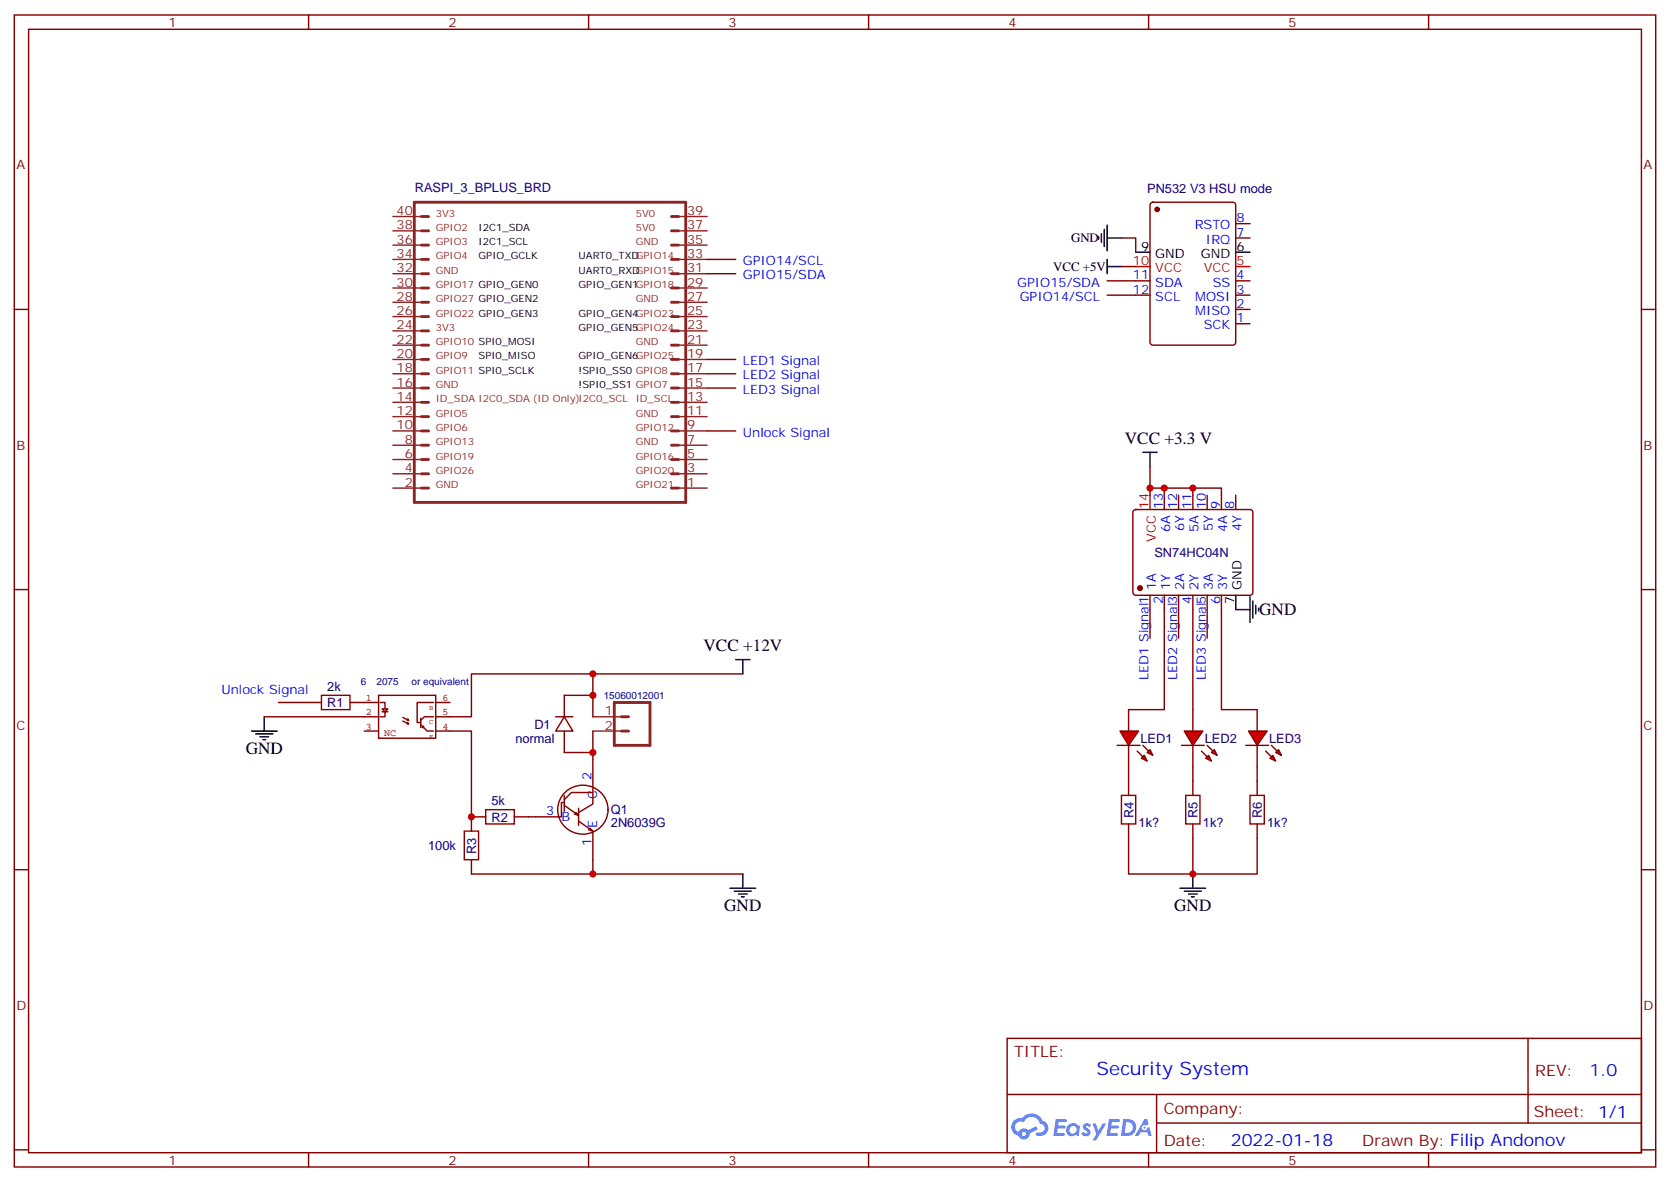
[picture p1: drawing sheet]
<svg xmlns="http://www.w3.org/2000/svg" width="412mm" height="292mm" viewBox="0 0 412 292" stroke-linecap="round" stroke-linejoin="round" font-family="sans-serif">
<g fill="none" stroke="#870000" stroke-width=".35">
<path d="M3.5 3.7h405.4v284.3h-405.4zM7.1 7.2h398.2v277.3h-398.2zM76.2 3.7v3.5M145.3 3.7v3.5M214.5 3.7v3.5M283.6 3.7v3.5M352.8 3.7v3.5M3.5 76.4h3.6M405.3 76.4h3.6M3.5 145.5h3.6M405.3 145.5h3.6M3.5 214.7h3.6"/>
<path d="M405.3 214.7h3.6M248.7 256.3h156.6v28.2h-156.6zM377.3 256.3v20.9M248.7 270.1h156.5M285.6 277.2h119.6M285.6 270.1v14.2M3.5 283.8h3.6M76.2 284.5v3.5M145.3 284.5v3.5M214.5 284.5v3.5M283.6 284.5v3.5M352.8 284.5v3.5"/>
<path d="M405.3 283.8h3.6"/>
</g>
<g fill="#5487ff">
<path d="M267.7 277.5a1.22 1.22 0 0 1 1.7 .2l-.4 .6a.47 .47 0 0 0-.3-.4 .47 .47 0 0 0-.5 .2v.1a1.3 1.3 0 0 1 1 1.7 1.39 1.39 0 0 1-2.2 0l.5-.6 .7 .5a.29 .29 0 0 0 .3-.3 .29 .29 0 0 0-.2-.3 1.04 1.04 0 0 1-.6-1.7z"/>
<path d="M260.7 276.2h2.4a.37 .37 0 0 1 .3 .4 .37 .37 0 0 1-.3 .4h-1.7l-.1 .8h1.5l.3 .4-.3 .4h-1.6l-.2 1.1 1.6-.1a.36 .36 0 0 1 .3 .4 .36 .36 0 0 1-.3 .4h-2.5z"/>
<path d="M273.8 276.2h2.4a.37 .37 0 0 1 .4 .4 .37 .37 0 0 1-.4 .4h-1.6l-.2 .8h1.6l.3 .4-.4 .4-1.6-.1-.1 1.1h1.5a.36 .36 0 0 1 .4 .4 .36 .36 0 0 1-.4 .4h-2.4z"/>
<path d="M282.6 276.2h.7l.3 1.3-.6 .3a.69 .69 0 0 0-1 .3 .69 .69 0 0 0 .4 .9 .69 .69 0 0 0 .9-.6l.5-.2 .6 2.2h-.8l-.2-.9h-1.8l-.5 .9h-.8z"/>
<path d="M269.8 277.3h.8l.6 1.8 1.1-1.8h.9l-2.6 4.2h-.8l.9-1.5z"/>
<path d="M277.4 276.2l-.6 4.2h1.3a2.11 2.11 0 0 0 2.5-2.1 2.11 2.11 0 0 0-2.5-2.1zM278.1 277a1.39 1.39 0 0 1 1.7 1.4 1.39 1.39 0 0 1-1.8 1.2h-.3z"/>
<path d="M263.7 277.8a1.47 1.47 0 0 0-.1 2.1 1.47 1.47 0 0 0 2.1 .1l.7 .4 .3-2.3-.2-.3h-.4a1.49 1.49 0 0 0-2.4 0zM264.4 278.2a.92 .92 0 0 1 1.5 .5 .92 .92 0 0 1-1.3 1.1 .9 .9 0 0 1-.2-1.6z"/>
<path d="M250.4 276.6a2.18 2.18 0 0 0 1.1 3.7 1.44 1.44 0 0 0 1.6 .9 1.44 1.44 0 0 0 1.2-1.4l2-1.1-.5-.7-1.9 1a1.47 1.47 0 0 0-2.4 .4 1.39 1.39 0 0 1-.7-1.9 1.39 1.39 0 0 1 2-.5 2.12 2.12 0 0 1 2.2-1.3 2.12 2.12 0 0 1 1.9 1.7 1.07 1.07 0 0 1 1.1 1 1.07 1.07 0 0 1-1 1.1h-.7a.43 .43 0 0 0-.5 .4 .43 .43 0 0 0 .4 .5 1.98 1.98 0 0 0 2.5-1.2 1.98 1.98 0 0 0-1.2-2.6 2.98 2.98 0 0 0-5.1-.6l-1.1 .1zM252.3 279.9a.55 .55 0 0 1 1.1 0 .55 .55 0 0 1-1.1 0z"/>
<circle cx="282.6" cy="278.3" r=".26"/>
</g>
<g fill="none" stroke="#8c2424" stroke-width=".71">
<path d="M102.3 49.9h67v74.1h-67zM104.1 57h1.7M104.1 53.4h1.7M165.8 57h1.8M165.8 53.4h1.8M104.1 78.1h1.7M104.1 71.1h1.7M104.1 74.6h1.7M104.1 64h1.7M104.1 67.6h1.7M104.1 60.5h1.7M165.8 78.1h1.8"/>
<path d="M165.8 71.1h1.8M165.8 74.6h1.8M165.8 64h1.8M165.8 67.6h1.8M165.8 60.5h1.8M104.1 95.8h1.7M104.1 99.3h1.7M104.1 88.7h1.7M104.1 92.3h1.7M104.1 81.7h1.7M104.1 85.2h1.7M165.8 95.8h1.8"/>
<path d="M165.8 99.3h1.8M165.8 88.7h1.8M165.8 92.3h1.8M165.8 81.7h1.8M165.8 85.2h1.8M104.1 113.4h1.7M104.1 116.9h1.7M104.1 106.4h1.7M104.1 109.9h1.7M104.1 102.8h1.7M165.8 113.4h1.8M165.8 116.9h1.8"/>
<path d="M165.8 106.4h1.8M165.8 109.9h1.8M165.8 102.8h1.8M104.1 120.5h1.7M165.8 120.5h1.8M151.7 173.4h8.8v10.6h-8.8zM153.5 176.9h1.7M153.5 180.4h1.7"/>
</g>
<g fill="none" stroke="#8c2424" stroke-width=".35">
<path d="M97 57h7.1M97 53.4h7.1M167.6 57h7M167.6 53.4h7M97 78.1h7.1M97 74.6h7.1M97 71.1h7.1M97 67.6h7.1M97 64h7.1M97 60.5h7.1M167.6 78.1h7M167.6 74.6h7"/>
<path d="M167.6 71.1h7M167.6 67.6h7M167.6 64h7M167.6 60.5h7M97 99.3h7.1M97 95.8h7.1M97 92.3h7.1M97 88.7h7.1M97 85.2h7.1M97 81.7h7.1M167.6 99.3h7M167.6 95.8h7"/>
<path d="M167.6 92.3h7M167.6 88.7h7M167.6 85.2h7M167.6 81.7h7M97 116.9h7.1M97 113.4h7.1M97 109.9h7.1M97 106.4h7.1M97 102.8h7.1M167.6 116.9h7M167.6 113.4h7M167.6 109.9h7"/>
<path d="M167.6 106.4h7M167.6 102.8h7M97 120.5h7.1M167.6 120.5h7M146.4 176.9h7.1M146.4 180.4h7.1"/>
</g>
<g fill="none" stroke="#870000" stroke-width=".35">
<path d="M276.9 58.7h3.6v3.6M284.2 50.1l.5-.2h19.7a.71 .71 0 0 1 .8 .7v33.9a.76 .76 0 0 1-.8 .7h-19.7a.76 .76 0 0 1-.7-.7v-33.9zM305.2 58.7h3.5M305.2 55.2h3.5M276.9 65.8h3.6M280.5 69.3h3.5M280.5 72.8h3.5M305.2 69.3h3.5M305.2 72.8h3.5M305.2 79.9h3.5M305.2 76.4h3.5M174.6 106.4h7.1"/>
<path d="M65.3 176.9h24.7M68.8 173.4h10.6M86.4 173.4h3.6M137.2 176.9h4.3M139.3 176.9l2.2 3.5h-4.3zM139.3 171.6v5.3M139.3 198.1h-.7v3.5h-11.6M139.3 198.8l3.6 2.5-.7-.7M139.3 180.4v5.3M139.3 196.3v3.9M139.5 195.6a6.1 6.1 0 0 1 9.6 .9 6.1 6.1 0 0 1-3.2 9.1 6.1 6.1 0 0 1-7.2-2.5 6.1 6.1 0 0 1 .8-7.5zM142.9 199.5v4.2"/>
<path d="M146.4 194.6v3.8l-3.5 2.2M146.4 195.6h-5.3l-1.8 1.8M146.4 187.5v6.7M116.4 212.2v3.5M119.9 201.6h-3.5v3.5M141.8 200.9l1.1 .4M142.9 202.7l3.5 2.4-.7-.7M145.3 204.8l1.1 .3v7.1"/>
</g>
<circle cx="285.7" cy="51.7" r=".53" fill="#870000" stroke="#870000" stroke-width=".35"/>
<g fill="none" stroke="#000" stroke-width=".35">
<path d="M271.3 58.4v.7M272 57.7v2.1M272.7 56.6v4.3M273.4 55.6v6.3M273.4 58.7h3.5M273.4 65.8h3.5M273.4 64v3.6M280.5 62.3h3.5M305.2 62.3h3.5M282.2 111.7h3.6M284 111.7v3.5M65.3 176.9v3.5"/>
<path d="M181.7 162.8h3.5M183.4 162.8v3.5M62.1 180.4h6.3M63.1 181.2h4.3M64.2 181.9h2.1M64.9 182.6h.7M180.3 219.3h6.3M181.3 220h4.3M183.4 215.7v3.6M291.4 219.3h6.3M292.5 220h4.2M294.6 215.7v3.6"/>
<path d="M182.4 220.7h2.1M183.1 221.4h.7M293.5 220.7h2.1M294.2 221.4h.7"/>
</g>
<path d="M280.5 65.8h3.5M305.2 65.8h3.5" fill="none" stroke="#f00" stroke-width=".35"/>
<g fill="none" stroke="#850000" stroke-width=".35">
<path d="M90 173.4h3.5M90 176.9h3.5M93.5 171.6h14.1v10.6h-14.1zM93.8 173.4h1.3v1.6M94.4 175.7h1.4M94.4 175h1.4l-.7 .7zM95.1 175.7v1.2h-1.3M99.5 177.1l1.4 .7M99.5 178l1.4 .7-.2-.4M100.5 178.7h.4M100.5 177.8h.4M100.7 177.4l.2 .4"/>
<path d="M103.9 177.3v2.3M103.9 178.9l.7 .7h-.4M104.6 179.2v.4l.9 .8h1.6M107.1 176.9h-2.3l-.9 .9M107.1 173.4h-4.1v4.9h.9M107.6 173.4h3.5M107.6 176.9h3.5M90 180.4h3.5M107.6 180.4h3.5"/>
</g>
<path d="M79.4 171.6h7v3.6h-7zM119.9 199.8h7.1v3.6h-7.1zM114.7 205.1h3.5v7.1h-3.5z" fill="none" stroke="#a10000" stroke-width=".35"/>
<path d="M111.1 176.9h5.3v-10.6h30v10.6M139.3 171.6h7.1M146.4 166.3h37M111.1 180.4h5.3v21.2M139.3 185.7h7.1M146.4 180.4v7.1M116.4 215.7h67M146.4 212.2v3.5" fill="none" stroke="#800000" stroke-width=".35"/>
<g fill="#f00" stroke="#870000" stroke-width=".35">
<path d="M276.6 180.4h4.6l-2.5 3.6z"/>
<path d="M275.9 184h5.6z"/>
</g>
<g fill="#870000" stroke="#870000" stroke-width=".35">
<path d="M282.2 184l1.4 1.4z"/>
<path d="M280.8 185.4l1.4 1.4z"/>
</g>
<g fill="#f00" stroke="#870000" stroke-width=".35">
<path d="M283.3 185.7l.7-.7 .7 1.4z"/>
<path d="M281.9 187.1l.7-.7 .7 1.5z"/>
</g>
<path d="M278.7 175.2v5.2M278.7 184v5.3" fill="none" stroke="#870000" stroke-width=".35"/>
<g fill="#f00" stroke="#870000" stroke-width=".35">
<path d="M292.5 180.4h4.5l-2.4 3.6z"/>
<path d="M291.7 184h5.7z"/>
</g>
<g fill="#870000" stroke="#870000" stroke-width=".35">
<path d="M298.1 184l1.4 1.4z"/>
<path d="M296.7 185.4l1.4 1.4z"/>
</g>
<g fill="#f00" stroke="#870000" stroke-width=".35">
<path d="M299.2 185.7l.7-.7 .7 1.4z"/>
<path d="M297.7 187.1l.7-.7 .8 1.5z"/>
</g>
<path d="M294.6 175.2v5.2M294.6 184v5.3" fill="none" stroke="#870000" stroke-width=".35"/>
<g fill="#f00" stroke="#870000" stroke-width=".35">
<path d="M308.3 180.4h4.6l-2.5 3.6z"/>
<path d="M307.6 184h5.7z"/>
</g>
<g fill="#870000" stroke="#870000" stroke-width=".35">
<path d="M314 184l1.4 1.4z"/>
<path d="M312.6 185.4l1.4 1.4z"/>
</g>
<g fill="#f00" stroke="#870000" stroke-width=".35">
<path d="M315 185.7l.7-.7 .7 1.4z"/>
<path d="M313.6 187.1l.7-.7 .7 1.5z"/>
</g>
<g fill="none" stroke="#870000" stroke-width=".35">
<path d="M174.6 64h7.1M174.6 67.6h7.1M273.4 69.3h7.1M273.4 72.8h7.1M174.6 95.8h7.1M174.6 92.3h7.1M174.6 88.7h7.1M284 115.2v7M280 126l.5-.2h28.2a.71 .71 0 0 1 .7 .7v19.7a.76 .76 0 0 1-.7 .7h-28.2a.76 .76 0 0 1-.7-.7v-19.7zM284 120.5h3.5v5.3M287.5 120.5h7.1v5.3M291 122.2v3.6"/>
<path d="M294.6 120.5h7v5.3M298.1 122.2v3.6M305.2 122.2v3.6M284 146.9v10.6M287.5 146.9v28.3h-8.8M291 146.9v10.6M294.6 146.9v28.3M298.1 146.9v10.6M301.6 146.9v28.3h8.8v5.2M278.7 189.3v7M294.6 189.3v7M310.4 184v12.3"/>
<path d="M278.7 203.4v12.3h15.9v-12.3M310.4 203.4v12.3h-15.8"/>
</g>
<path d="M276.9 196.3h3.6v7.1h-3.6zM292.8 196.3h3.5v7.1h-3.5zM308.7 196.3h3.5v7.1h-3.5z" fill="none" stroke="#a10000" stroke-width=".35"/>
<circle cx="281.5" cy="145.2" r=".53" fill="#870000" stroke="#870000" stroke-width=".35"/>
<path d="M305.2 146.9v3.6h3.5M308.7 147.3v6.3M309.4 148.3v4.3M310.1 149.4v2.1M310.8 150.1v.7" fill="none" stroke="#000" stroke-width=".35"/>
<path d="M284 122.2v3.6" fill="none" stroke="#f00" stroke-width=".35"/>
<g fill="#c00">
<circle cx="146.4" cy="166.3" r=".88"/>
<circle cx="146.4" cy="185.7" r=".88"/>
<circle cx="146.4" cy="171.6" r=".88"/>
<circle cx="116.4" cy="201.6" r=".88"/>
<circle cx="146.4" cy="215.7" r=".88"/>
<circle cx="294.6" cy="215.7" r=".88"/>
<circle cx="284" cy="120.5" r=".88"/>
<circle cx="287.5" cy="120.5" r=".88"/>
<circle cx="294.6" cy="120.5" r=".88"/>
</g>
<text font-size="4.6" fill="#00f" x="270.8" y="265.3">Security System</text>
<g font-size="4.2">
<text x="277.8" y="109.5">VCC +3.3 V</text>
<text x="311" y="151.9">GND</text>
<text x="173.8" y="160.7">VCC +12V</text>
<text x="60.7" y="186.1">GND</text>
<text x="178.9" y="224.9">GND</text>
<text x="290" y="224.9">GND</text>
</g>
<g font-size="4.2" fill="#00f">
<text x="392.5" y="265.6">1.0</text>
<text x="304" y="282.9">2022-01-18</text>
</g>
<g font-size="3.9" fill="#800">
<text x="250.5" y="260.9">TITLE:</text>
<text x="379.1" y="265.6">REV:</text>
<text x="287.4" y="275.1">Company:</text>
<text x="378.7" y="275.7">Sheet: 1/1</text>
<text x="287.4" y="282.8">Date:</text>
<text x="336.4" y="282.8">Drawn By: Filip Andonov</text>
</g>
<g font-size="3.2" fill="#800">
<text x="41.6" y="6.7">1</text>
<text x="110.8" y="6.7">2</text>
<text x="179.9" y="6.7">3</text>
<text x="249.1" y="6.7">4</text>
<text x="318.2" y="6.7">5</text>
<text x="4.1" y="41.8">A</text>
<text x="405.9" y="41.8">A</text>
<text x="4.1" y="110.9">B</text>
<text x="405.9" y="110.9">B</text>
<text x="4.1" y="180.1">C</text>
<text x="405.9" y="180.1">C</text>
<text x="4.1" y="249.2">D</text>
<text x="405.9" y="249.2">D</text>
<text x="41.6" y="287.5">1</text>
<text x="110.8" y="287.5">2</text>
<text x="179.9" y="287.5">3</text>
<text x="249.1" y="287.5">4</text>
<text x="318.2" y="287.5">5</text>
</g>
<g font-size="3.2" fill="#000080">
<text x="102.4" y="47.4">RASPI_3_BPLUS_BRD</text>
<text x="283.3" y="47.6">PN532 V3 HSU mode</text>
<text x="285.1" y="137.5">SN74HC04N</text>
<text x="80.8" y="170.6">2k</text>
<text x="80.8" y="174.6">R1</text>
<text x="132" y="179.9">D1</text>
<text x="127.3" y="183.4">normal</text>
<text x="281.6" y="183.4">LED1</text>
<text x="297.5" y="183.4">LED2</text>
<text x="313.4" y="183.4">LED3</text>
<text x="121.4" y="198.8">5k</text>
<text x="121.4" y="202.8">R2</text>
<text x="150.9" y="201">Q1</text>
<text x="279.9" y="201.9" transform="rotate(-90 279.9 201.9)">R4</text>
<text x="295.8" y="202" transform="rotate(-90 295.8 202)">R5</text>
<text x="311.6" y="202" transform="rotate(-90 311.6 202)">R6</text>
<text x="105.7" y="209.8">100k</text>
<text x="150.9" y="204.2">2N6039G</text>
<text x="281.2" y="204.2">1k?</text>
<text x="297" y="204.2">1k?</text>
<text x="312.9" y="204.2">1k?</text>
<text x="117.6" y="210.8" transform="rotate(-90 117.6 210.8)">R3</text>
</g>
<g font-size="3.2" fill="#8d2323">
<text x="97.9" y="53.1">40</text>
<text x="169.7" y="53.1">39</text>
<text x="97.9" y="56.6">38</text>
<text x="169.7" y="56.6">37</text>
<text x="97.9" y="63.7">34</text>
<text x="97.9" y="60.1">36</text>
<text x="169.7" y="63.7">33</text>
<text x="169.7" y="60.1">35</text>
<text x="97.9" y="70.7">30</text>
<text x="97.9" y="67.2">32</text>
<text x="169.7" y="70.7">29</text>
<text x="169.7" y="67.2">31</text>
<text x="97.9" y="77.8">26</text>
<text x="97.9" y="74.3">28</text>
<text x="169.7" y="77.8">25</text>
<text x="169.7" y="74.3">27</text>
<text x="97.9" y="81.3">24</text>
<text x="169.7" y="81.3">23</text>
<text x="97.9" y="88.4">20</text>
<text x="97.9" y="84.8">22</text>
<text x="169.7" y="88.4">19</text>
<text x="169.7" y="84.8">21</text>
<text x="97.9" y="95.4">16</text>
<text x="97.9" y="91.9">18</text>
<text x="169.7" y="95.4">15</text>
<text x="169.7" y="91.9">17</text>
<text x="97.9" y="99">14</text>
<text x="169.7" y="99">13</text>
<text x="97.9" y="106">10</text>
<text x="97.9" y="102.5">12</text>
<text x="169.7" y="106">9</text>
<text x="169.7" y="102.5">11</text>
<text x="99.9" y="113.1">6</text>
<text x="99.9" y="109.5">8</text>
<text x="169.7" y="113.1">5</text>
<text x="169.7" y="109.5">7</text>
<text x="99.9" y="116.6">4</text>
<text x="169.7" y="116.6">3</text>
<text x="99.9" y="120.1">2</text>
<text x="169.7" y="120.1">1</text>
<text x="149.3" y="176.6">1</text>
<text x="149.3" y="180.1">2</text>
</g>
<g font-size="3.2">
<text x="264.5" y="59.8">GND</text>
<text x="281.8" y="61.9">9</text>
<text x="285.3" y="63.7">GND</text>
<text x="296.6" y="63.7">GND</text>
<text x="305.3" y="61.9">6</text>
<text x="260.1" y="66.8">VCC +5V</text>
<text x="304.8" y="149.1" transform="rotate(-90 304.8 149.1)">7</text>
<text x="306.6" y="145.6" transform="rotate(-90 306.6 145.6)">GND</text>
</g>
<g font-size="3.2" fill="#00f">
<text x="295" y="56.6">RSTO</text>
<text x="305.3" y="58.4">7</text>
<text x="305.3" y="54.9">8</text>
<text x="183.4" y="65.4">GPIO14/SCL</text>
<text x="297.8" y="60.1">IRQ</text>
<text x="183.4" y="69">GPIO15/SDA</text>
<text x="251.2" y="70.7">GPIO15/SDA</text>
<text x="279.8" y="69">11</text>
<text x="285.3" y="70.7">SDA</text>
<text x="299.5" y="70.7">SS</text>
<text x="305.3" y="69">4</text>
<text x="251.8" y="74.3">GPIO14/SCL</text>
<text x="279.8" y="72.5">12</text>
<text x="285.3" y="74.3">SCL</text>
<text x="295.2" y="77.8">MISO</text>
<text x="295.2" y="74.3">MOSI</text>
<text x="305.3" y="76">2</text>
<text x="305.3" y="72.5">3</text>
<text x="297.3" y="81.3">SCK</text>
<text x="305.3" y="79.6">1</text>
<text x="183.4" y="93.7">LED2 Signal</text>
<text x="183.4" y="90.1">LED1 Signal</text>
<text x="183.4" y="97.2">LED3 Signal</text>
<text x="183.4" y="107.8">Unlock Signal</text>
<text x="287.2" y="125.6" transform="rotate(-90 287.2 125.6)">13</text>
<text x="290.7" y="125.6" transform="rotate(-90 290.7 125.6)">12</text>
<text x="294.2" y="125.6" transform="rotate(-90 294.2 125.6)">11</text>
<text x="297.7" y="125.6" transform="rotate(-90 297.7 125.6)">10</text>
<text x="301.3" y="125.6" transform="rotate(-90 301.3 125.6)">9</text>
<text x="304.8" y="125.6" transform="rotate(-90 304.8 125.6)">8</text>
<text x="288.9" y="131.3" transform="rotate(-90 288.9 131.3)">6A</text>
<text x="292.5" y="131" transform="rotate(-90 292.5 131)">6Y</text>
<text x="296" y="131.3" transform="rotate(-90 296 131.3)">5A</text>
<text x="299.5" y="131" transform="rotate(-90 299.5 131)">5Y</text>
<text x="303" y="131.3" transform="rotate(-90 303 131.3)">4A</text>
<text x="306.6" y="131" transform="rotate(-90 306.6 131)">4Y</text>
<text x="285.4" y="145.6" transform="rotate(-90 285.4 145.6)">1A</text>
<text x="287.2" y="149.1" transform="rotate(-90 287.2 149.1)">2</text>
<text x="288.9" y="145.6" transform="rotate(-90 288.9 145.6)">1Y</text>
<text x="292.5" y="145.6" transform="rotate(-90 292.5 145.6)">2A</text>
<text x="294.2" y="149.1" transform="rotate(-90 294.2 149.1)">4</text>
<text x="296" y="145.6" transform="rotate(-90 296 145.6)">2Y</text>
<text x="299.5" y="145.6" transform="rotate(-90 299.5 145.6)">3A</text>
<text x="301.3" y="149.1" transform="rotate(-90 301.3 149.1)">6</text>
<text x="303" y="145.6" transform="rotate(-90 303 145.6)">3Y</text>
<text x="283.6" y="167.8" transform="rotate(-90 283.6 167.8)">LED1 Signal1</text>
<text x="290.7" y="167.8" transform="rotate(-90 290.7 167.8)">LED2 Signal3</text>
<text x="297.7" y="167.8" transform="rotate(-90 297.7 167.8)">LED3 Signal5</text>
<text x="54.7" y="171.3">Unlock Signal</text>
<text x="146" y="192.4" transform="rotate(-90 146 192.4)">2</text>
<text x="147.5" y="197.1" transform="rotate(-90 147.5 197.1)">C</text>
<text x="134.9" y="201.3">3</text>
<text x="138.6" y="202.7">B</text>
<text x="146" y="208.9" transform="rotate(-90 146 208.9)">1</text>
<text x="147.5" y="204.4" transform="rotate(-90 147.5 204.4)">E</text>
</g>
<g font-size="3.2" fill="#f00">
<text x="279.8" y="65.4">10</text>
<text x="305.3" y="65.4">5</text>
<text x="285.3" y="67.2">VCC</text>
<text x="297.2" y="67.2">VCC</text>
<text x="283.6" y="125.6" transform="rotate(-90 283.6 125.6)">14</text>
<text x="285.4" y="133.7" transform="rotate(-90 285.4 133.7)">VCC</text>
</g>
<g font-size="2.5" fill="#8d2323">
<text x="107.6" y="53.4">3V3</text>
<text x="157" y="53.4">5V0</text>
<text x="107.6" y="57">GPIO2</text>
<text x="157" y="57">5V0</text>
<text x="107.6" y="60.5">GPIO3</text>
<text x="107.6" y="64">GPIO4</text>
<text x="157" y="60.5">GND</text>
<text x="107.6" y="67.6">GND</text>
<text x="107.6" y="71.1">GPIO17 GPIO_GEN0</text>
<text x="107.6" y="74.6">GPIO27 GPIO_GEN2</text>
<text x="157" y="74.6">GND</text>
<text x="107.6" y="78.1">GPIO22 GPIO_GEN3</text>
<text x="107.6" y="81.7">3V3</text>
<text x="107.6" y="85.2">GPIO10 SPI0_MOSI</text>
<text x="107.6" y="88.7">GPIO9</text>
<text x="157" y="85.2">GND</text>
<text x="107.6" y="92.3">GPIO11 SPI0_SCLK</text>
<text x="107.6" y="95.8">GND</text>
<text x="107.6" y="99.3">ID_SDA I2C0_SDA (ID Only)I2C0_SCL</text>
<text x="157" y="99.3">ID_SCL</text>
<text x="107.6" y="102.8">GPIO5</text>
<text x="107.6" y="106.4">GPIO6</text>
<text x="157" y="102.8">GND</text>
<text x="157" y="106.4">GPIO12</text>
<text x="107.6" y="109.9">GPIO13</text>
<text x="107.6" y="113.4">GPIO19</text>
<text x="157" y="109.9">GND</text>
<text x="157" y="113.4">GPIO16</text>
<text x="107.6" y="116.9">GPIO26</text>
<text x="157" y="116.9">GPIO20</text>
<text x="107.6" y="120.5">GND</text>
<text x="157" y="120.5">GPIO21</text>
</g>
<g font-size="2.5">
<text x="118.2" y="57">I2C1_SDA</text>
<text x="118.2" y="60.5">I2C1_SCL</text>
<text x="118.2" y="64">GPIO_GCLK</text>
<text x="142.9" y="64">UART0_TXDGPIO14</text>
<text x="142.9" y="67.6">UART0_RXDGPIO15</text>
<text x="142.9" y="71.1">GPIO_GEN1GPIO18</text>
<text x="142.9" y="78.1">GPIO_GEN4GPIO23</text>
<text x="142.9" y="81.7">GPIO_GEN5GPIO24</text>
<text x="118.2" y="88.7">SPI0_MISO</text>
<text x="142.9" y="88.7">GPIO_GEN6GPIO25</text>
<text x="142.9" y="92.3">!SPI0_SS0 GPIO8</text>
<text x="142.9" y="95.8">!SPI0_SS1 GPIO7</text>
</g>
<g font-size="2.5" fill="#000080">
<text x="89.1" y="169">6</text>
<text x="93" y="169">2075</text>
<text x="101.6" y="169">or equivalent</text>
<text x="149.1" y="172.5">15060012001</text>
</g>
<g font-size="2.5" fill="#840000">
<text x="90.3" y="173">1</text>
<text x="109.3" y="173">6</text>
<text x="90.3" y="176.6">2</text>
<text x="109.3" y="176.6">5</text>
<text x="90.3" y="180.1">3</text>
<text x="94.9" y="181.6">NC</text>
<text x="109.3" y="180.1">4</text>
</g>
<g font-size="1.8" fill="#840000">
<text x="106" y="175.2">B</text>
<text x="106" y="178.7">C</text>
<text x="106" y="182.4">E</text>
</g>
</svg>
